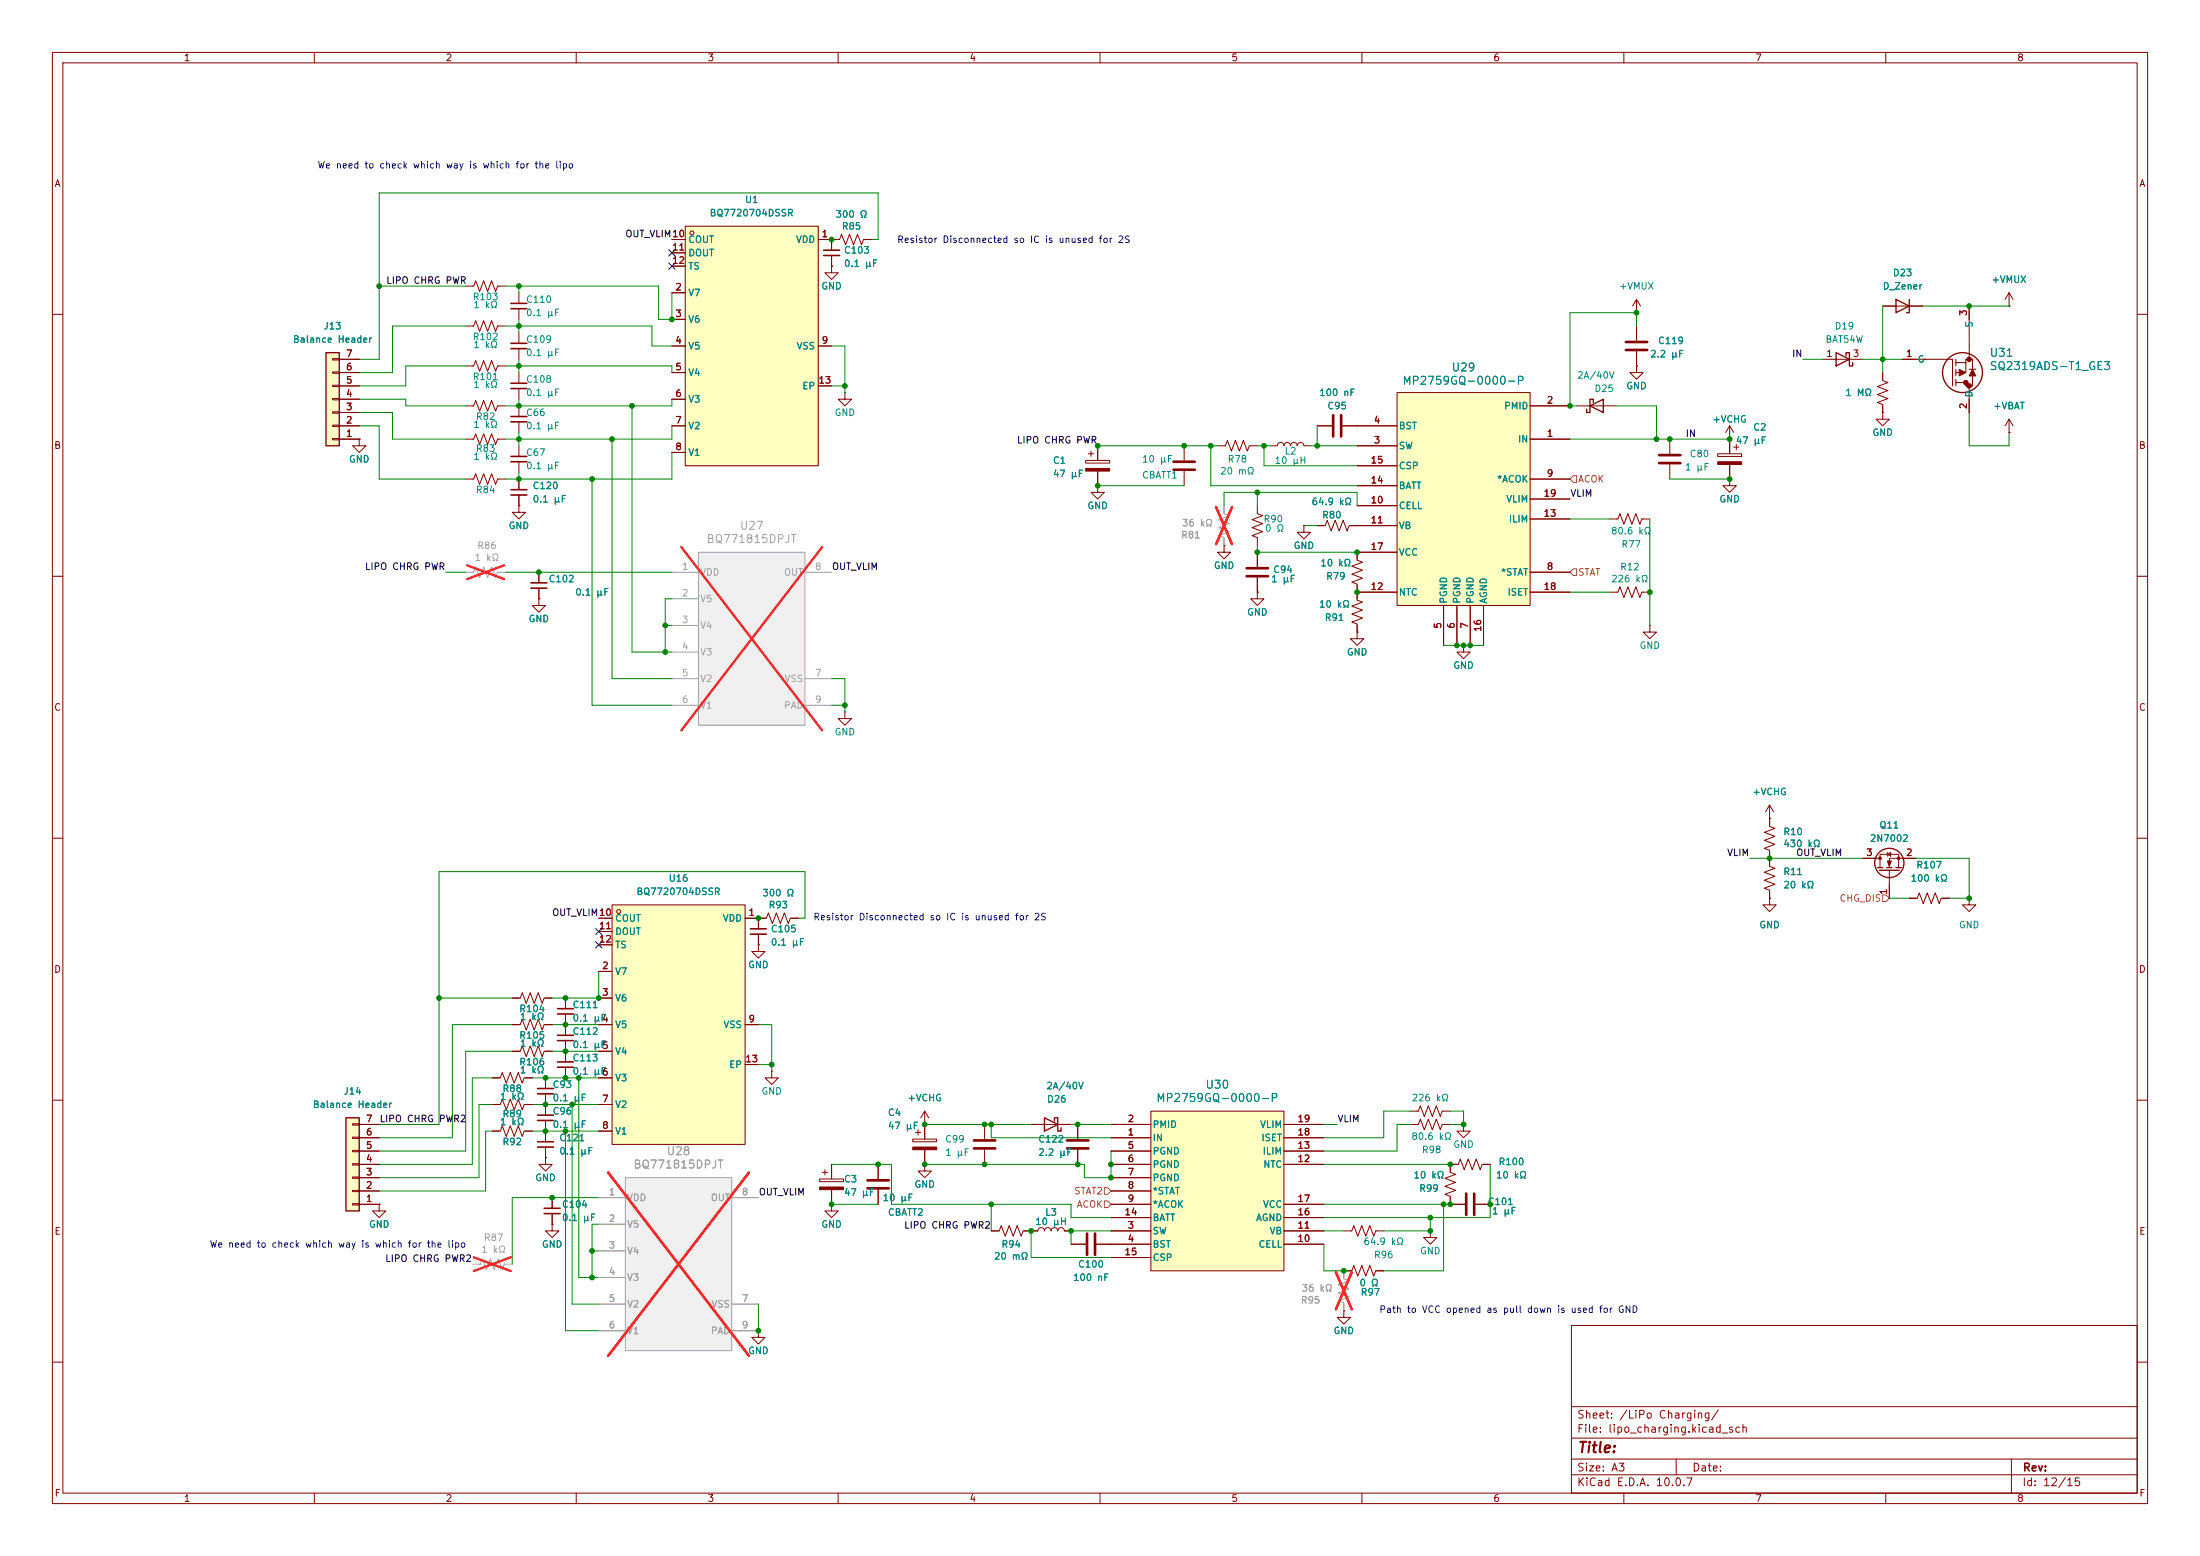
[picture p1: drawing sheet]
<svg xmlns="http://www.w3.org/2000/svg" width="420mm" height="297mm" viewBox="0 0 420 297" stroke-linecap="round" stroke-linejoin="round" font-family="sans-serif">
<g fill="none" stroke="#840000" stroke-width=".19">
<path d="M10 10h400v277h-400zM12 12h396v273h-396zM60 10v2M110 10v2M160 10v2M210 10v2M260 10v2M310 10v2M360 10v2M10 60h2M408 60h2M10 110h2"/>
<path d="M408 110h2M161.3 135.9v1.3h1.3l-1.3 1.2-1.3-1.2h1.3M161.3 135.9h.1M10 160h2M337.8 156.2h.1M337.8 153.7l-.7 1.2M337.8 153.7l.8 1.2M337.8 153.7v2.5M408 160h2M10 210h2M94 215.9h1.5l.4-1 .7 2 .8-2 .8 2 .7-2 .8 2 .4-1h1.5M94 210.8h1.5l.4-1 .7 2 .8-2 .8 2 .7-2 .8 2 .4-1h1.5"/>
<path d="M408 210h2M72.4 229.9v1.2h1.3l-1.3 1.3-1.3-1.3h1.3M72.4 229.9h.1M300 253h108v32h-108zM10 260h2M300 278.5h108M300 274.5h108M300 268.5h108M320 278.5v3M384 278.5v6.5M408 260h2M60 285v2"/>
<path d="M110 285v2M160 285v2M210 285v2M260 285v2M300 281.5h108M310 285v2M360 285v2"/>
</g>
<path d="M90.2 241.3h1.5l.4-1 .7 2 .8-2 .8 2 .7-2 .8 2 .4-1h1.5" fill="none" stroke="#a1a1a1" stroke-width=".19"/>
<path d="M90.4 240l7.1 2.6M97.5 240l-7.1 2.6" fill="none" stroke="#ff2626" stroke-width=".46"/>
<path d="M62.2 67.3h2.6v17.8h-2.6z" fill="#ffffc2"/>
<g fill="none" stroke="#840000" stroke-width=".25">
<path d="M62.2 67.3h2.6v17.8h-2.6zM303.5 77.5l2.6-1.3v2.5zM304.2 76.8v-.6h-.7v2.5h-.6v-.6M358.4 165.6h1M358.8 166.1h3.8M360.2 165.6h1M361.9 165.6h1.1M199.4 213.4l2.5 1.2-2.5 1.3zM201.3 214v-.6h.6v2.5h.7v-.6"/>
<circle cx="360.7" cy="164.7" r="2.79"/>
</g>
<g fill="none" stroke="#840000" stroke-width=".19">
<path d="M88.9 54.6h1.5l.4-1 .8 2 .7-2 .8 2 .8-2 .7 2 .4-1h1.5M158.7 45.7h1.6l.4-1 .7 2 .8-2 .7 2 .8-2 .8 2 .3-1h1.6M63.5 78.6h1.3v.3h-1.3zM63.5 76.1h1.3v.2h-1.3zM63.5 73.5h1.3v.3h-1.3zM63.5 71h1.3v.2h-1.3zM63.5 68.5h1.3v.2h-1.3zM64.8 78.7h3.8M64.8 76.2h3.8M64.8 73.7h3.8M64.8 71.1h3.8M64.8 68.6h3.8"/>
<path d="M301 77.5h7.6M359.4 71.1v1.5l1 .4-2 .8 2 .7-2 .8 2 .8-2 .7 1 .4v1.5M63.5 83.7h1.3v.2h-1.3zM63.5 81.2h1.3v.2h-1.3zM64.8 83.8h3.8M64.8 81.3h3.8M68.6 83.8v1.3h1.2l-1.2 1.3-1.3-1.3h1.3M68.6 83.8h.1M88.9 91.4h1.5l.4-1 .8 2.1 .7-2.1 .8 2.1 .8-2.1 .7 2.1 .4-1.1h1.5M99.1 85.1v2M99.1 88.1v2.1M209.5 92.7v1.3h1.3l-1.3 1.3-1.2-1.3h1.2"/>
<path d="M209.5 92.7h.1M226.1 85.1v2.8M226.1 89.9v2.8M307.3 99.1h1.6l.3-1.1 .8 2.1 .8-2.1 .7 2.1 .8-2.1 .8 2.1 .3-1h1.6M318.8 83.8v2.8M318.8 88.6v2.8M233.7 104.1v1.3h-1.3l1.3 1.3 1.2-1.3h-1.2M233.7 104.1h.1M259.1 105.4v1.5l1 .4-2 .8 2 .7-2 .8 2 .8-2 .7 1 .4v1.5M279.4 123.2v1.3h1.3l-1.3 1.2-1.3-1.2h1.3M279.4 123.2h.1M337.8 156.2v1.5l1 .4-2 .8 2 .7-2 .8 2 .8-2 .7 1 .4v3.1l1 .3-2 .8 2 .8-2 .7 2 .8-2 .7 1 .4v1.6"/>
<path d="M337.8 171.5v1.2h1.3l-1.3 1.3-1.3-1.3h1.3M337.8 171.5h.1M355.6 163.8h3.3M358.9 165.6v-2.5h3.6v2.5M360.3 163.1l.6-.4v.7zM360.3 162.7v.7M360.7 166.1v5.4M364.5 171.5h1.5l.4-1.1 .8 2.1 .7-2.1 .8 2.1 .7-2.1 .8 2.1 .4-1h1.5M365.8 163.8h-5.1v1.8M375.9 171.5v1.2h1.3l-1.3 1.3-1.3-1.3h1.3M375.9 171.5h.1M97.8 190.5h1.5l.4-1 .8 2 .7-2 .8 2 .7-2 .8 2 .4-1h1.5"/>
<path d="M144.8 180.3v1.3h1.2l-1.2 1.3-1.3-1.3h1.3M144.8 180.3h.1M104.1 210.8v2.1M104.1 213.9v2M107.9 200.7v2M107.9 203.7v2M176.5 214.6h.1M176.5 212.1l-.7 1.3M176.5 212.1l.8 1.3M176.5 212.1v2.5M188 214.6v2.8M188 219.5v2.7"/>
<path d="M196.8 214.6h7.7M269.2 212.1h1.6l.3-1 .8 2 .8-2 .7 2 .8-2 .8 2 .3-1h1.6M269.2 214.6h1.6l.3-1 .8 2 .8-2 .7 2 .8-2 .8 2 .3-1h1.6M279.4 214.6v1.3h1.3l-1.3 1.3-1.3-1.3h1.3M279.4 214.6h.1M158.7 229.9v1.2h1.3l-1.3 1.3-1.2-1.3h1.2M158.7 229.9h.1M189.2 234.9h1.6l.3-1 .8 2.1 .8-2.1 .7 2.1 .8-2.1 .7 2.1 .4-1.1h1.5M276.9 222.2h1.5l.4-1 .7 2.1 .8-2.1 .8 2.1 .7-2.1 .8 2.1 .4-1.1h1.5M276.9 229.9h2.8M281.7 229.9h2.8M144.8 254v1.3h1.2l-1.2 1.2-1.3-1.2h1.3"/>
<path d="M144.8 254h.1"/>
</g>
<g fill="#840000" stroke="#840000" stroke-width=".19">
<path d="M360.3 164.3h.8l-.4 1.1z"/>
<circle cx="358.9" cy="163.8" r=".25"/>
<circle cx="362.5" cy="163.8" r=".25"/>
</g>
<path d="M224 89.7h4.1M224 88.1h4.1M316.7 86.9h4.1M316.7 88.4h4.1M185.9 217.7h4.1M185.9 219.2h4.1M279.9 227.8v4.1M281.4 227.8v4.1" fill="none" stroke="#840000" stroke-width=".51"/>
<path d="M97.5 87.1h3.1M97.5 88.1h3.1M102.6 212.9h3.1M102.6 213.9h3.1M106.4 202.7h3.1M106.4 203.7h3.1" fill="none" stroke="#840000" stroke-width=".3"/>
<path d="M130.8 43.2h25.4v45.7h-25.4z" fill="#ffffc2"/>
<g fill="none" stroke="#840000" stroke-width=".19">
<path d="M128.3 45.7h2.5M128.3 55.9h2.5M128.3 48.3h2.5M128.3 50.8h2.5M130.8 43.2h25.4v45.7h-25.4zM156.2 45.7h2.5M158.7 50.8v1.3h1.3l-1.3 1.2-1.2-1.2h1.2M158.7 50.8h.1M312.4 59.7h.1M312.4 57.2v2.5M312.4 57.2l-.7 1.2M312.4 57.2l.8 1.2"/>
<path d="M375.9 58.4v10.2M383.5 58.4h.1M383.5 55.9l-.7 1.3M383.5 55.9l.8 1.3M383.5 55.9v2.5M88.9 69.9h1.5l.4-1.1 .8 2.1 .7-2.1 .8 2.1 .8-2.1 .7 2.1 .4-1h1.5M99.1 77.5v2M128.3 61h2.5M128.3 66h2.5M128.3 71.1h2.5M128.3 76.2h2.5M156.2 66h2.5"/>
<path d="M156.2 73.7h2.5M312.4 62.2v2.8M312.4 67.1v2.8M363.2 68.6h2.6M367 68.6h5.7M375.3 73v.7M375.9 73.7v5M88.9 83.8h1.5l.4-1 .8 2 .7-2 .8 2 .8-2 .7 2 .4-1h1.5M99.1 96.5v1.3h1.2l-1.2 1.3-1.3-1.3h1.3M99.1 96.5h.1M99.1 80.5v2.1M128.3 81.3h2.5"/>
<path d="M128.3 86.4h2.5M207.3 87.9h4.5v.5h-4.5zM207.8 86.6h1M208.3 86.1v1M209.5 85.1v2.8M209.5 89.9v2.8M251.5 81.3h2.8M256.3 81.3h2.8M327.9 86.6h4.6v.5h-4.6zM330.2 83.8v2.8M330.2 88.6v2.8M331 85.3h1"/>
<path d="M331.5 84.8v1.1M102.9 109.2v2.1M102.9 112.3v2M240 113v1.3h-1.2l1.2 1.3 1.3-1.3h-1.3M240 113h.1M248.9 100.3v1.3h-1.3l1.3 1.3 1.3-1.3h-1.3M248.9 100.3h.1M144.8 175.3v2M144.8 178.3v2M107.9 190.5v2M107.9 193.5v2.1M94 205.7h1.5l.4-1 .7 2.1 .8-2.1 .8 2.1 .7-2.1 .8 2.1 .4-1.1h1.5"/>
<path d="M147.3 204.5v1.2h1.3l-1.3 1.3-1.3-1.3h1.3M147.3 204.5h.1M104.1 221v1.2h1.3l-1.3 1.3-1.2-1.3h1.2M104.1 221h.1M105.4 233.7v1.2h1.3l-1.3 1.3-1.3-1.3h1.3M105.4 233.7h.1M204.5 237.5h2.8M209.3 237.5h2.8M256.5 234.9h1.6l.3-1 .8 2.1 .8-2.1 .7 2.1 .8-2.1 .8 2.1 .3-1.1h1.6M276.9 222.2v1.6l1 .4-2.1 .7 2.1 .8-2.1 .7 2.1 .8-2.1 .8 1.1 .3v1.6M256.5 242.6h1.6l.3-1 .8 2 .8-2 .7 2 .8-2 .8 2 .3-1h1.6"/>
<circle cx="132.1" cy="44.5" r=".38"/>
</g>
<path d="M97.5 79.5h3.1M97.5 80.5h3.1M101.3 111.3h3.1M101.3 112.3h3.1M143.3 177.3h3M143.3 178.3h3M106.4 192.5h3.1M106.4 193.5h3.1" fill="none" stroke="#840000" stroke-width=".3"/>
<g fill="#840000" stroke="#840000" stroke-width=".19">
<path d="M327.9 88.1h4.6v.5h-4.6z"/>
<path d="M207.3 89.4h4.5v.5h-4.5z"/>
<path d="M374 70.5l1.3 .6-1.3 .7z"/>
<path d="M376.6 70.5l.6 1.3h-1.3z"/>
</g>
<path d="M254.5 79.2v4.1M256 79.2v4.1M310.4 65.3h4.1M310.4 66.8h4.1M207.5 235.5v4M209 235.5v4" fill="none" stroke="#840000" stroke-width=".51"/>
<path d="M365.8 68.6h1.9M372.7 68.6v5.1M373.4 69.2h1.9M373.4 68.6v1.3M373.4 70.5v1.3M373.4 72.4v1.3M373.4 73h1.9M373.4 71.1h.6M375.9 70.5h1.3M376.6 70.5v-1.9h-1.3v2.5M376.6 71.8v1.9h-1.3" fill="none" stroke="#840000" stroke-width=".2"/>
<circle cx="374.7" cy="71.1" r="3.8" fill="none" stroke="#840000" stroke-width=".25"/>
<g fill="#840000" stroke="#840000" stroke-width=".51">
<circle cx="375.3" cy="73" r=".28"/>
<circle cx="375.9" cy="68.6" r=".28"/>
<circle cx="375.9" cy="73.7" r=".28"/>
</g>
<path d="M266.7 74.9h25.4v40.7h-25.4z" fill="#ffffc2"/>
<g fill="none" stroke="#840000" stroke-width=".19">
<path d="M266.7 74.9h25.4v40.7h-25.4zM292.1 77.5h7.6M232.4 85.1h1.5l.4-1 .8 2 .7-2 .8 2 .8-2 .7 2 .4-1h1.5M259.1 85.1h7.6M259.1 81.3h7.6M259.1 96.5h7.6M259.1 92.7h7.6M259.1 88.9h7.6M292.1 83.8h7.6M292.1 91.4h7.6M292.1 99.1h7.6M292.1 95.3h7.6"/>
<path d="M259.1 100.3h7.6M259.1 113h7.6M259.1 105.4h7.6M275.6 115.6v7.6M278.1 115.6v7.6M280.7 115.6v7.6M283.2 115.6v7.6M292.1 109.2h7.6M292.1 113h7.6M174.2 217.4h4.6v.5h-4.6zM174.8 216.2h1M175.3 215.6v1.1"/>
<path d="M176.5 214.6v2.8M176.5 219.5v2.7M167.6 222.2v2.8M167.6 227.1v2.8M273 234.9v1.3h1.3l-1.3 1.3-1.2-1.3h1.2M273 234.9h.1"/>
</g>
<path d="M174.2 218.9h4.6v.6h-4.6z" fill="#840000" stroke="#840000" stroke-width=".19"/>
<path d="M233.7 96.5v1.5l1 .4-2 .8 2 .7-2 .8 2 .8-2 .7 1 .4v1.5" fill="none" stroke="#a1a1a1" stroke-width=".19"/>
<path d="M232.2 96.8l3 7.1M235.2 96.8l-3 7.1" fill="none" stroke="#ff2626" stroke-width=".46"/>
<path d="M165.6 226.8h4.1M165.6 225.3h4.1" fill="none" stroke="#840000" stroke-width=".51"/>
<path d="M119.4 224.8h20.3v33h-20.3z" fill="#f0f0f0"/>
<path d="M114.3 228.6h5.1M114.3 233.7h5.1M114.3 238.8h5.1M119.4 224.8h20.3v33h-20.3zM139.7 228.6h5.1M114.3 243.8h5.1M114.3 248.9h5.1M114.3 254h5.1M139.7 248.9h5.1M139.7 254h5.1" fill="none" stroke="#a1a1a1" stroke-width=".19"/>
<path d="M116.1 223.8l26.9 35M143 223.8l-26.9 35" fill="none" stroke="#ff2626" stroke-width=".46"/>
<g fill="none" stroke="#840000" stroke-width=".19">
<path d="M158.7 45.7v2.1M158.7 48.8v2M161.3 74.9v1.3h1.3l-1.3 1.3-1.3-1.3h1.3M161.3 74.9h.1M330.2 83.8h.1M330.2 81.3l.8 1.3M330.2 81.3l-.8 1.3M330.2 81.3v2.5M259.1 113v1.6l1 .3-2 .8 2 .8-2 .7 2 .8-2 .7 1 .4v1.6M144.8 175.3h1.5l.4-1.1 .7 2.1 .8-2.1 .8 2.1 .7-2.1 .8 2.1 .4-1h1.5M107.9 195.6v2M107.9 198.6v2.1"/>
<path d="M156.5 225h4.5v.6h-4.5zM157 223.8h1M157.5 223.3v1M158.7 222.2v2.8M158.7 227.1v2.8"/>
</g>
<path d="M157.2 47.8h3.1M157.2 48.8h3.1M106.4 197.6h3.1M106.4 198.6h3.1" fill="none" stroke="#840000" stroke-width=".3"/>
<path d="M156.5 226.6h4.5v.5h-4.5z" fill="#840000" stroke="#840000" stroke-width=".19"/>
<path d="M116.8 172.7h25.4v45.7h-25.4z" fill="#ffffc2"/>
<g fill="none" stroke="#840000" stroke-width=".19">
<path d="M383.5 82.6h.1M383.5 80l-.7 1.3M383.5 80l.8 1.3M383.5 80v2.6M114.3 175.3h2.5M114.3 177.8h2.5M116.8 172.7h25.4v45.7h-25.4zM142.2 175.3h2.6M114.3 185.4h2.5M114.3 190.5h2.5M114.3 195.6h2.5M114.3 180.3h2.5"/>
<path d="M142.2 195.6h2.6M114.3 200.7h2.5M114.3 205.7h2.5M114.3 210.8h2.5M114.3 215.9h2.5M142.2 203.2h2.6"/>
<circle cx="118.1" cy="174" r=".38"/>
</g>
<path d="M66 213.4h2.6v17.7h-2.6z" fill="#ffffc2"/>
<path d="M66 213.4h2.6v17.7h-2.6z" fill="none" stroke="#840000" stroke-width=".25"/>
<g fill="none" stroke="#840000" stroke-width=".19">
<path d="M242.6 85.1h1.2a.64 .64 0 0 1 .7-.6 .64 .64 0 0 1 .6 .6 .64 .64 0 0 1 .6-.6 .64 .64 0 0 1 .7 .6 .64 .64 0 0 1 .6-.6 .64 .64 0 0 1 .6 .6 .64 .64 0 0 1 .7-.6 .64 .64 0 0 1 .6 .6h1.3M67.3 219.6h1.3v.2h-1.3zM67.3 217h1.3v.3h-1.3zM67.3 214.5h1.3v.3h-1.3zM68.6 219.7h3.8M68.6 217.2h3.8M68.6 214.6h3.8M97.8 200.7h1.5l.4-1.1 .8 2.1 .7-2.1 .8 2.1 .7-2.1 .8 2.1 .4-1h1.5M67.3 229.7h1.3v.3h-1.3zM67.3 227.2h1.3v.3h-1.3zM67.3 224.7h1.3v.2h-1.3zM67.3 222.1h1.3v.3h-1.3z"/>
<path d="M68.6 229.9h3.8M68.6 227.3h3.8M68.6 224.8h3.8M68.6 222.2h3.8"/>
</g>
<path d="M133.3 105.4h20.4v33h-20.4z" fill="#f0f0f0"/>
<path d="M88.9 109.2h1.5l.4-1 .8 2 .7-2 .8 2 .8-2 .7 2 .4-1h1.5M128.3 109.2h5M128.3 114.3h5M128.3 119.4h5M133.3 105.4h20.4v33h-20.4zM153.7 109.2h5M128.3 124.5h5M128.3 129.5h5M128.3 134.6h5M153.7 129.5h5M153.7 134.6h5M256.5 242.6v1.5l1.1 .4-2.1 .7 2.1 .8-2.1 .8 2.1 .7-2.1 .8 1 .4v1.5" fill="none" stroke="#a1a1a1" stroke-width=".19"/>
<path d="M89.2 107.9l7 2.6M96.2 107.9l-7 2.6M130.1 104.4l26.8 35M156.9 104.4l-26.8 35M255 242.8l3.1 7.1M258.1 242.8l-3.1 7.1" fill="none" stroke="#ff2626" stroke-width=".46"/>
<g fill="none" stroke="#840000" stroke-width=".3">
<path d="M97.5 57.9h3.1M97.5 58.9h3.1M97.5 65.5h3.1M97.5 66.5h3.1M97.5 73.2h3.1M97.5 74.2h3.1M97.5 93.5h3.1M97.5 94.5h3.1M102.6 217.9h3.1M102.6 218.9h3.1M102.6 207.8h3.1M102.6 208.8h3.1"/>
<path d="M103.9 230.6h3M103.9 231.6h3"/>
</g>
<g fill="none" stroke="#840000" stroke-width=".19">
<path d="M99.1 55.9v2M99.1 58.9v2.1M359.4 58.4h7.6M88.9 77.5h1.5l.4-1 .8 2 .7-2 .8 2 .8-2 .7 2 .4-1h1.5M88.9 62.2h1.5l.4-1 .8 2 .7-2 .8 2 .8-2 .7 2 .4-1h1.5M99.1 63.5v2M99.1 66.5v2.1M99.1 71.1v2.1M99.1 74.2v2M312.4 69.9v1.2h-1.3l1.3 1.3 1.3-1.3h-1.3M312.4 69.9h.1M348 68.6h7.6"/>
<path d="M359.4 78.7v1.3h-1.3l1.3 1.3 1.3-1.3h-1.3M359.4 78.7h.1M99.1 91.4v2.1M99.1 94.5v2M330.2 91.4v1.3h-1.3l1.3 1.3 1.3-1.3h-1.3M330.2 91.4h.1M102.9 114.3v1.3h1.2l-1.2 1.2-1.3-1.2h1.3M102.9 114.3h.1M240 105.4v2.8M240 110.2v2.8M251.5 100.3h1.5l.4-1 .7 2 .8-2 .8 2 .7-2 .8 2 .4-1h1.5M307.3 113h1.6l.3-1 .8 2 .8-2 .7 2 .8-2 .8 2 .3-1h1.6"/>
<path d="M315 119.4v1.3h-1.3l1.3 1.2 1.2-1.2h-1.2M315 119.4h.1M259.1 120.7v1.2h1.2l-1.2 1.3-1.3-1.3h1.3M259.1 120.7h.1M97.8 195.6h1.5l.4-1 .8 2 .7-2 .8 2 .7-2 .8 2 .4-1h1.5M104.1 205.7v2.1M104.1 208.8v2M104.1 215.9v2M104.1 218.9v2.1M205.7 214.6v2.8M205.7 219.5v2.7M105.4 228.6v2"/>
<path d="M105.4 231.6v2.1M196.8 234.9h1.3a.64 .64 0 0 1 .7-.6 .64 .64 0 0 1 .6 .6 .64 .64 0 0 1 .6-.6 .64 .64 0 0 1 .7 .6 .64 .64 0 0 1 .6-.6 .64 .64 0 0 1 .6 .6 .64 .64 0 0 1 .7-.6 .64 .64 0 0 1 .6 .6h1.3M256.5 250.2v1.3h1.3l-1.3 1.2-1.2-1.2h1.2M256.5 250.2h.1"/>
</g>
<path d="M238 108.5h4.1M238 110h4.1M203.7 217.7h4.1M203.7 219.2h4.1" fill="none" stroke="#840000" stroke-width=".51"/>
<path d="M361.9 57.2l2.6 1.2-2.6 1.3zM364.5 57.2v2.5h-.5M350.5 67.3l2.6 1.3-2.6 1.3zM352.4 67.9v-.6h.7v2.6h.6v-.7" fill="none" stroke="#840000" stroke-width=".25"/>
<path d="M219.7 212.1h25.4v30.5h-25.4z" fill="#ffffc2"/>
<g fill="none" stroke="#840000" stroke-width=".19">
<path d="M128.3 45.7h2.5M128.3 55.9h2.5M128.3 48.3h2.5M128.3 50.8h2.5M156.2 45.7h3.8M158.7 50.8h.1M158.7 45.7v2.1M158.7 48.8v2M165.1 45.7h1.3M359.4 58.4h2.5M364.5 58.4h2.5M375.9 58.4v2.6"/>
<path d="M383.5 58.4h.1M64.8 78.7h3.8M64.8 76.2h3.8M64.8 73.7h3.8M64.8 71.1h3.8M64.8 68.6h3.8M128.3 76.2h2.5M128.3 71.1h2.5M128.3 61h2.5M128.3 66h2.5M156.2 73.7h2.5M156.2 66h2.5"/>
<path d="M292.1 77.5h7.6M312.4 69.9h.1M312.4 62.2v2.8M312.4 67.1v2.8M359.4 78.7h.1M359.4 71.1v1.3M359.4 77.5v1.2M363.2 68.6h2.6M375.9 76.2v2.5M64.8 83.8h3.8M64.8 81.3h3.8M68.6 83.8h.1"/>
<path d="M99.1 96.5h.1M99.1 91.4v2.1M99.1 94.5v2M128.3 81.3h2.5M128.3 86.4h2.5M209.5 92.7h.1M209.5 85.1v2.8M209.5 89.9v2.8M240 96.5v1.5l1 .4-2 .8 2 .7-2 .8 2 .8-2 .7 1 .4v1.5M251.5 81.3h2.8M256.3 81.3h10.4M259.1 85.1h7.6"/>
<path d="M259.1 96.5h7.6M259.1 92.7h7.6M259.1 88.9h7.6M292.1 83.8h7.6M292.1 91.4h7.6M292.1 99.1h7.6M292.1 95.3h7.6M330.2 83.8h.1M330.2 91.4h.1M330.2 83.8v2.8M330.2 88.6v2.8M383.5 82.6h.1"/>
<path d="M102.9 114.3h.1M102.9 109.2v2.1M102.9 112.3v2M233.7 104.1h.1M240 113h.1M240 105.4v2.8M240 110.2v2.8M248.9 100.3h.1M251.5 100.3h1.2M257.8 100.3h8.9M259.1 113h7.6M259.1 111.8v2.5"/>
<path d="M259.1 119.4v1.3M266.7 105.4h-7.6v1.3M275.6 115.6v7.6M278.1 115.6v7.6M280.7 115.6v7.6M283.2 115.6v7.6M292.1 109.2h7.6M292.1 113h7.6M259.1 120.7h.1M279.4 123.2h.1M337.8 156.2h.1M337.8 156.2v1.3"/>
<path d="M114.3 175.3h2.5M114.3 177.8h2.5M142.2 175.3h3.8M144.8 175.3v2M144.8 178.3v2M151.1 175.3h1.3M337.8 171.5h.1M337.8 162.6v2.5M337.8 170.2v1.3M355.6 163.8h2.5M360.7 168.9v2.6M363.2 163.8h2.6"/>
<path d="M364.5 171.5h1.3M370.8 171.5h1.3M97.8 190.5h1.3M97.8 195.6h1.3M104.1 190.5h1.3M104.1 195.6h1.3M107.9 190.5v2M107.9 193.5v4.1M107.9 198.6v4.1M114.3 190.5h2.5M114.3 195.6h2.5M114.3 185.4h2.5"/>
<path d="M114.3 180.3h2.5M142.2 195.6h2.6M144.8 180.3h.1M68.6 217.2h3.8M68.6 214.6h3.8M68.6 219.7h3.8M94 210.8h1.2M94 205.7h1.2M94 215.9h1.2M97.8 200.7h1.3M100.3 210.8h1.3M100.3 205.7h1.3"/>
<path d="M100.3 215.9h1.3M104.1 205.7v2.1M104.1 208.8v4.1M104.1 213.9v4M104.1 218.9v2.1M104.1 200.7h1.3M107.9 203.7v2M114.3 210.8h2.5M114.3 200.7h2.5M114.3 205.7h2.5M114.3 215.9h2.5M142.2 203.2h2.6"/>
<path d="M176.5 214.6h.1M176.5 214.6v2.8M176.5 219.5v2.7M196.8 214.6h2.6M201.9 214.6h2.6M205.7 214.6v2.8M205.7 219.5v2.7M212.1 217.2h7.6M212.1 214.6h7.6M212.1 219.7h7.6M219.7 212.1h25.4v30.5h-25.4zM245.1 217.2h7.6"/>
<path d="M245.1 214.6h7.6M245.1 219.7h7.6M68.6 222.2h3.8M68.6 224.8h3.8M68.6 227.3h3.8M68.6 229.9h3.8M72.4 229.9h.1M104.1 221h.1M105.4 233.7h.1M105.4 228.6v2M105.4 231.6v2.1M158.7 229.9h.1"/>
<path d="M158.7 222.2v2.8M158.7 227.1v2.8M167.6 222.2v2.8M167.6 227.1v2.8M176.5 222.2v1.3h1.3l-1.3 1.3-1.2-1.3h1.2M176.5 222.2h.1M189.2 234.9h1.3M195.6 234.9h2.5M203.2 234.9h1.3M204.5 237.5h2.8M209.3 237.5h10.4M212.1 234.9h7.6"/>
<path d="M212.1 222.2h7.6M212.1 224.8h7.6M212.1 227.3h7.6M212.1 229.9h7.6M212.1 232.4h7.6M245.1 234.9h7.6M245.1 237.5h7.6M245.1 222.2h7.6M245.1 229.9h7.6M245.1 232.4h7.6M276.9 228.6v1.3h2.8M278.1 222.2h-1.2v1.3"/>
<path d="M281.7 229.9h2.8M283.2 222.2h1.3M144.8 254h.1M212.1 240h7.6M256.5 250.2h.1M256.5 242.6h1.3M262.9 242.6h1.3"/>
</g>
<path d="M300.4 90.8h.6v1.3h-.6l-.7-.7zM300.4 108.6h.6v1.3h-.6l-.7-.7zM359.4 170.8h.6l.7 .7-.7 .6h-.6zM210.8 226.7h.7l.6 .6-.6 .7h-.7zM210.8 229.2h.7l.6 .7-.6 .6h-.7z" fill="none" stroke="#848400" stroke-width=".19"/>
<g fill="none" stroke="#008400" stroke-width=".19">
<path d="M72.4 54.6h16.5M96.5 54.6h29.2v6.4h2.6v-5.1M99.1 54.6v1.3M166.4 45.7h1.2v-8.9h-95.2v31.8h-3.8M359.4 58.4v12.7M367 58.4h16.5M68.6 78.7h6.3v5.1h14M68.6 76.2h8.9v1.3h11.4M88.9 62.2h-14v8.9h-6.3M88.9 69.9h-11.4v3.8h-8.9M96.5 69.9h31.8v1.2M96.5 62.2h28v3.8h3.8"/>
<path d="M99.1 61v2.5M99.1 68.6v2.5M99.1 76.2v1.3M120.6 77.5v47h7.7M128.3 76.2v1.3h-31.8M158.7 66h2.6v8.9M158.7 73.7h2.6M308.6 77.5h7.6v6.3M312.4 62.2v-2.5h-12.7v17.8h1.3M344.2 68.6h3.8M355.6 68.6h7.6M375.9 78.7v6.4h7.6v-2.5"/>
<path d="M68.6 81.3h3.8v10.1h16.5M99.1 82.6v2.5M99.1 90.2v1.2M113 91.4v43.2h15.3M116.8 83.8v45.7h11.5M128.3 81.3v2.5h-31.8M128.3 86.4v5h-31.8M209.5 92.7h16.6M231.1 85.1v7.6h28M232.4 85.1h-22.9v1.3M233.7 96.5v-2.5h25.4v2.5M240 85.1h2.6"/>
<path d="M240 94v2.5M241.3 85.1v3.8h17.8M250.2 85.1h8.9M251.5 81.3v3.8M299.7 83.8h30.5M299.7 99.1h7.6M315 99.1v20.3M318.8 91.4h11.4M85.1 109.2h3.8M96.5 109.2h31.8M127 119.4h1.3M128.3 114.3h-1.3v10.2"/>
<path d="M240 104.1v1.3h19.1M248.9 100.3h2.6M299.7 113h7.6M158.7 129.5h2.6v6.4M158.7 134.6h2.6M275.6 123.2h7.6M152.4 175.3h1.3v-8.9h-69.9v48.2h-11.4M334 163.8h21.6M360.7 171.5h3.8M365.8 163.8h10.1v7.7h-3.8M83.8 190.5h14M97.8 195.6h-11.4v21.6h-14"/>
<path d="M105.4 195.6h8.9M114.3 185.4v5.1h-8.9M144.8 195.6h2.5v8.9M94 205.7h-3.8v16.5h-17.8M94 210.8h-2.6v14h-19M94 215.9h-1.3v11.4h-20.3M97.8 200.7h-8.9v19h-16.5M101.6 205.7h12.7M101.6 210.8h12.7M101.6 215.9h12.7M105.4 200.7h8.9M107.9 215.9v38.1h6.4"/>
<path d="M109.2 210.8v38.1h5.1M110.5 205.7v38.1h3.8M144.8 203.2h2.5M176.5 214.6h20.3M189.2 214.6v2.6h22.9M204.5 214.6h7.6M212.1 219.7v5.1h-5.1v-2.6h-30.5M252.7 214.6h2.6M269.2 212.1h-5v5.1h-11.5M269.2 214.6h-2.5v5.1h-14M276.9 212.1h2.5v2.5h-2.5M113 238.8h1.3"/>
<path d="M114.3 228.6h-16.5v12.7M114.3 233.7h-1.3v10.1M158.7 229.9h8.9M158.7 222.2h11.5v7.7h34.3v2.5h7.6M189.2 229.9v5M196.8 234.9v5.1h15.3M212.1 234.9h-7.6v2.6M252.7 229.9h24.2M252.7 222.2h24.2M252.7 234.9h3.8M252.7 237.5v5.1h3.8M273 232.4v2.5h-8.8"/>
<path d="M275.6 229.9v12.7h-11.4M284.5 222.2v10.2h-31.8M144.8 248.9v5.1"/>
</g>
<path d="M127.7 47.7l1.2 1.2M127.7 50.2l1.2 1.2M128.9 47.7l-1.2 1.2M128.9 50.2l-1.2 1.2M113.7 179.7l1.2 1.2M113.7 177.2l1.2 1.2M114.9 179.7l-1.2 1.2M114.9 177.2l-1.2 1.2" fill="none" stroke="#000084" stroke-width=".19"/>
<g fill="none" stroke="#a1a1a1" stroke-width=".19">
<path d="M233.7 96.5v1.3M233.7 102.9v1.2M114.3 228.6h5.1M114.3 233.7h5.1M114.3 238.8h5.1M139.7 228.6h5.1M114.3 243.8h5.1M114.3 248.9h5.1M114.3 254h5.1M139.7 248.9h5.1M139.7 254h5.1M256.5 242.6v1.2"/>
<path d="M256.5 248.9v1.3"/>
</g>
<path d="M232.2 96.8l3 7.1M235.2 96.8l-3 7.1M116.1 223.8l26.9 35M143 223.8l-26.9 35M255 242.8l3.1 7.1M258.1 242.8l-3.1 7.1" fill="none" stroke="#ff2626" stroke-width=".46"/>
<g fill="#008400" stroke="#008400" stroke-width=".19">
<circle cx="113" cy="238.8" r=".46"/>
<circle cx="113" cy="243.8" r=".46"/>
<circle cx="104.1" cy="205.7" r=".46"/>
<circle cx="72.4" cy="54.6" r=".46"/>
<circle cx="99.1" cy="54.6" r=".46"/>
<circle cx="99.1" cy="62.2" r=".46"/>
<circle cx="189.2" cy="214.6" r=".46"/>
<circle cx="205.7" cy="222.2" r=".46"/>
<circle cx="188" cy="222.2" r=".46"/>
<circle cx="147.3" cy="203.2" r=".46"/>
<circle cx="188" cy="214.6" r=".46"/>
<circle cx="176.5" cy="214.6" r=".46"/>
<circle cx="189.2" cy="229.9" r=".46"/>
<circle cx="144.8" cy="175.3" r=".46"/>
<circle cx="158.7" cy="229.9" r=".46"/>
<circle cx="158.7" cy="45.7" r=".46"/>
<circle cx="161.3" cy="73.7" r=".46"/>
<circle cx="127" cy="124.5" r=".46"/>
<circle cx="128.3" cy="61" r=".46"/>
<circle cx="209.5" cy="92.7" r=".46"/>
<circle cx="209.5" cy="85.1" r=".46"/>
<circle cx="161.3" cy="134.6" r=".46"/>
<circle cx="127" cy="119.4" r=".46"/>
<circle cx="99.1" cy="91.4" r=".46"/>
<circle cx="113" cy="91.4" r=".46"/>
<circle cx="102.9" cy="109.2" r=".46"/>
<circle cx="99.1" cy="83.8" r=".46"/>
<circle cx="116.8" cy="83.8" r=".46"/>
<circle cx="120.6" cy="77.5" r=".46"/>
<circle cx="99.1" cy="69.9" r=".46"/>
<circle cx="99.1" cy="77.5" r=".46"/>
<circle cx="107.9" cy="200.7" r=".46"/>
<circle cx="107.9" cy="195.6" r=".46"/>
<circle cx="114.3" cy="190.5" r=".46"/>
<circle cx="107.9" cy="190.5" r=".46"/>
<circle cx="83.8" cy="190.5" r=".46"/>
<circle cx="107.9" cy="205.7" r=".46"/>
<circle cx="110.5" cy="205.7" r=".46"/>
<circle cx="105.4" cy="228.6" r=".46"/>
<circle cx="104.1" cy="210.8" r=".46"/>
<circle cx="104.1" cy="215.9" r=".46"/>
<circle cx="109.2" cy="210.8" r=".46"/>
<circle cx="107.9" cy="215.9" r=".46"/>
<circle cx="144.8" cy="254" r=".46"/>
<circle cx="284.5" cy="229.9" r=".46"/>
<circle cx="276.9" cy="222.2" r=".46"/>
<circle cx="231.1" cy="85.1" r=".46"/>
<circle cx="226.1" cy="85.1" r=".46"/>
<circle cx="241.3" cy="85.1" r=".46"/>
<circle cx="240" cy="105.4" r=".46"/>
<circle cx="240" cy="94" r=".46"/>
<circle cx="318.8" cy="83.8" r=".46"/>
<circle cx="375.9" cy="58.4" r=".46"/>
<circle cx="299.7" cy="77.5" r=".46"/>
<circle cx="312.4" cy="59.7" r=".46"/>
<circle cx="359.4" cy="68.6" r=".46"/>
<circle cx="330.2" cy="83.8" r=".46"/>
<circle cx="167.6" cy="222.2" r=".46"/>
<circle cx="176.5" cy="222.2" r=".46"/>
<circle cx="212.1" cy="224.8" r=".46"/>
<circle cx="256.5" cy="242.6" r=".46"/>
<circle cx="212.1" cy="222.2" r=".46"/>
<circle cx="204.5" cy="234.9" r=".46"/>
<circle cx="196.8" cy="234.9" r=".46"/>
<circle cx="205.7" cy="214.6" r=".46"/>
<circle cx="259.1" cy="113" r=".46"/>
<circle cx="259.1" cy="105.4" r=".46"/>
<circle cx="280.7" cy="123.2" r=".46"/>
<circle cx="279.4" cy="123.2" r=".46"/>
<circle cx="278.1" cy="123.2" r=".46"/>
<circle cx="251.5" cy="85.1" r=".46"/>
<circle cx="315" cy="113" r=".46"/>
<circle cx="316.2" cy="83.8" r=".46"/>
<circle cx="330.2" cy="91.4" r=".46"/>
<circle cx="276.9" cy="229.9" r=".46"/>
<circle cx="273" cy="232.4" r=".46"/>
<circle cx="275.6" cy="229.9" r=".46"/>
<circle cx="273" cy="234.9" r=".46"/>
<circle cx="279.4" cy="214.6" r=".46"/>
<circle cx="375.9" cy="171.5" r=".46"/>
<circle cx="337.8" cy="163.8" r=".46"/>
</g>
<text font-size="2" fill="#840000" x="301" y="277.8">Title:</text>
<g font-size="1.5" fill="#008484">
<text x="277" y="71.3">U29</text>
<text x="379.7" y="68.5">U31</text>
<text x="379.7" y="71">SQ2319ADS-T1_GE3</text>
<text x="267.6" y="73.8">MP2759GQ-0000-P</text>
<text x="230" y="208.2">U30</text>
<text x="220.6" y="210.7">MP2759GQ-0000-P</text>
</g>
<g font-size="1.5" fill="#a1a1a1">
<text x="141.1" y="101.5">U27</text>
<text x="134.8" y="104">BQ771815DPJT</text>
<text x="127.1" y="220.9">U28</text>
<text x="120.8" y="223.4">BQ771815DPJT</text>
</g>
<g font-size="1.5" fill="#840000">
<text x="300.9" y="273.8">File: lipo_charging.kicad_sch</text>
<text x="300.9" y="271.1">Sheet: /LiPo Charging/</text>
<text x="300.9" y="281.2">Size: A3</text>
<text x="322.9" y="281.2">Date:</text>
<text x="386" y="281.2">Rev:</text>
<text x="300.9" y="284">KiCad E.D.A. 10.0.7</text>
<text x="385.9" y="284">Id: 12/15</text>
</g>
<g font-size="1.3" fill="#840000">
<text x="35" y="12">1</text>
<text x="85" y="12">2</text>
<text x="135" y="12">3</text>
<text x="185" y="12">4</text>
<text x="235" y="12">5</text>
<text x="285" y="12">6</text>
<text x="335" y="12">7</text>
<text x="385" y="12">8</text>
<text x="10.3" y="36">A</text>
<text x="408.3" y="36">A</text>
<text x="128.2" y="45.6">10</text>
<text x="156.7" y="45.6">1</text>
<text x="128.2" y="48.1">11</text>
<text x="128.2" y="50.7">12</text>
<text x="128.8" y="55.7">2</text>
<text x="128.8" y="60.8">3</text>
<text x="128.8" y="65.9">4</text>
<text x="156.7" y="65.9">9</text>
<text x="375.8" y="60.4" transform="rotate(-90 375.8 60.4)">3</text>
<text x="65.9" y="71">6</text>
<text x="65.9" y="68.4">7</text>
<text x="128.8" y="71">5</text>
<text x="348.5" y="68.4">1</text>
<text x="353.6" y="68.4">3</text>
<text x="363.8" y="68.4">1</text>
<text x="65.9" y="76.1">4</text>
<text x="65.9" y="73.5">5</text>
<text x="128.8" y="76.1">6</text>
<text x="156.1" y="73.5">13</text>
<text x="295.2" y="77.3">2</text>
<text x="65.9" y="83.7">1</text>
<text x="65.9" y="81.1">2</text>
<text x="65.9" y="78.6">3</text>
<text x="128.8" y="81.1">7</text>
<text x="262.2" y="81.1">4</text>
<text x="295.2" y="83.7">1</text>
<text x="375.8" y="78.2" transform="rotate(-90 375.8 78.2)">2</text>
<text x="10.2" y="86">B</text>
<text x="128.8" y="86.2">8</text>
<text x="261.6" y="88.8">15</text>
<text x="262.2" y="85">3</text>
<text x="408.2" y="86">B</text>
<text x="261.6" y="92.6">14</text>
<text x="294.6" y="95.1">19</text>
<text x="295.2" y="91.3">9</text>
<text x="261.6" y="96.4">10</text>
<text x="261.6" y="100.2">11</text>
<text x="294.6" y="98.9">13</text>
<text x="261.6" y="105.3">17</text>
<text x="261.6" y="112.9">12</text>
<text x="294.6" y="112.9">18</text>
<text x="295.2" y="109.1">8</text>
<text x="275.5" y="120.1" transform="rotate(-90 275.5 120.1)">5</text>
<text x="278" y="120.1" transform="rotate(-90 278 120.1)">6</text>
<text x="280.5" y="120.1" transform="rotate(-90 280.5 120.1)">7</text>
<text x="283.1" y="120.7" transform="rotate(-90 283.1 120.7)">16</text>
<text x="10.2" y="136">C</text>
<text x="408.2" y="136">C</text>
<text x="356.1" y="163.7">3</text>
<text x="363.8" y="163.7">2</text>
<text x="360.5" y="170.9" transform="rotate(-90 360.5 170.9)">1</text>
<text x="114.2" y="177.7">11</text>
<text x="114.2" y="175.1">10</text>
<text x="142.8" y="175.1">1</text>
<text x="10.2" y="186">D</text>
<text x="114.2" y="180.2">12</text>
<text x="114.8" y="185.3">2</text>
<text x="408.2" y="186">D</text>
<text x="114.8" y="190.4">3</text>
<text x="114.8" y="195.4">4</text>
<text x="142.8" y="195.4">9</text>
<text x="114.8" y="200.5">5</text>
<text x="142.2" y="203.1">13</text>
<text x="114.8" y="205.6">6</text>
<text x="69.8" y="214.5">7</text>
<text x="114.8" y="210.7">7</text>
<text x="114.8" y="215.8">8</text>
<text x="215.2" y="214.5">2</text>
<text x="247.6" y="214.5">19</text>
<text x="69.8" y="219.6">5</text>
<text x="69.8" y="217">6</text>
<text x="215.2" y="217">1</text>
<text x="215.2" y="219.6">5</text>
<text x="247.6" y="219.6">13</text>
<text x="247.6" y="217">18</text>
<text x="69.8" y="227.2">2</text>
<text x="69.8" y="224.7">3</text>
<text x="69.8" y="222.1">4</text>
<text x="215.2" y="222.1">6</text>
<text x="215.2" y="224.7">7</text>
<text x="215.2" y="227.2">8</text>
<text x="247.6" y="222.1">12</text>
<text x="69.8" y="229.7">1</text>
<text x="214.6" y="232.3">14</text>
<text x="215.2" y="229.7">9</text>
<text x="247.6" y="232.3">16</text>
<text x="247.6" y="229.7">17</text>
<text x="10.3" y="236">E</text>
<text x="214.6" y="239.9">15</text>
<text x="215.2" y="234.8">3</text>
<text x="215.2" y="237.4">4</text>
<text x="247.6" y="237.4">10</text>
<text x="247.6" y="234.8">11</text>
<text x="408.3" y="236">E</text>
<text x="10.3" y="286">F</text>
<text x="35" y="287">1</text>
<text x="85" y="287">2</text>
<text x="135" y="287">3</text>
<text x="185" y="287">4</text>
<text x="235" y="287">5</text>
<text x="285" y="287">6</text>
<text x="335" y="287">7</text>
<text x="385" y="287">8</text>
<text x="408.3" y="286">F</text>
</g>
<g font-size="1.3" fill="#0000c2">
<text x="60.5" y="32.5">We need to check which way is which for the lipo</text>
<text x="171.2" y="46.7">Resistor Disconnected so IC is unused for 2S</text>
<text x="155.2" y="176">Resistor Disconnected so IC is unused for 2S</text>
<text x="39.9" y="238.5">We need to check which way is which for the lipo</text>
<text x="263.2" y="250.9">Path to VCC opened as pull down is used for GND</text>
</g>
<g font-size="1.3" fill="#008484">
<text x="135.4" y="41.6">BQ7720704DSSR</text>
<text x="142.1" y="39.1">U1</text>
<text x="159.4" y="41.9">300 Ω</text>
<text x="131.3" y="46.7">COUT</text>
<text x="151.8" y="46.7">VDD</text>
<text x="160.6" y="44.1">R85</text>
<text x="131.3" y="49.2">DOUT</text>
<text x="131.3" y="51.8">TS</text>
<text x="161" y="48.7">C103</text>
<text x="161" y="51.3">0.1 µF</text>
<text x="361.2" y="53">D23</text>
<text x="90.1" y="57.6">R103</text>
<text x="90.3" y="59.1">1 kΩ</text>
<text x="100.3" y="58.1">C110</text>
<text x="131.3" y="56.8">V7</text>
<text x="156.7" y="55.6">GND</text>
<text x="309" y="55.6">+VMUX</text>
<text x="359.3" y="55.6">D_Zener</text>
<text x="380.1" y="54.3">+VMUX</text>
<text x="55.8" y="65.7">Balance Header</text>
<text x="61.7" y="63.2">J13</text>
<text x="90.1" y="65.2">R102</text>
<text x="100.3" y="60.7">0.1 µF</text>
<text x="100.3" y="65.7">C109</text>
<text x="131.3" y="61.9">V6</text>
<text x="316.4" y="66">C119</text>
<text x="348.4" y="65.7">BAT54W</text>
<text x="350.1" y="63.2">D19</text>
<text x="376.9" y="62.7" transform="rotate(-90 376.9 62.7)">S</text>
<text x="90.3" y="66.7">1 kΩ</text>
<text x="100.3" y="68.3">0.1 µF</text>
<text x="131.3" y="67">V5</text>
<text x="152" y="67">VSS</text>
<text x="314.9" y="68.5">2.2 µF</text>
<text x="366" y="69.5">G</text>
<text x="90.1" y="72.8">R101</text>
<text x="90.3" y="74.4">1 kΩ</text>
<text x="100.3" y="73.4">C108</text>
<text x="100.3" y="75.9">0.1 µF</text>
<text x="131.3" y="72.1">V4</text>
<text x="131.3" y="77.2">V3</text>
<text x="153.1" y="74.6">EP</text>
<text x="251.7" y="75.9">100 nF</text>
<text x="301" y="72.6">2A/40V</text>
<text x="304.3" y="75.1">D25</text>
<text x="310.4" y="74.6">GND</text>
<text x="352.2" y="75.9">1 MΩ</text>
<text x="376.9" y="76" transform="rotate(-90 376.9 76)">D</text>
<text x="90.3" y="82">1 kΩ</text>
<text x="90.7" y="80.5">R82</text>
<text x="100.3" y="79.7">C66</text>
<text x="100.3" y="82.2">0.1 µF</text>
<text x="131.3" y="82.2">V2</text>
<text x="159.2" y="79.7">GND</text>
<text x="253.3" y="78.4">C95</text>
<text x="266.9" y="82.2">BST</text>
<text x="287" y="78.4">PMID</text>
<text x="326.8" y="81">+VCHG</text>
<text x="334.6" y="82.5">C2</text>
<text x="357.3" y="83.5">GND</text>
<text x="380.4" y="78.4">+VBAT</text>
<text x="66.5" y="88.6">GND</text>
<text x="90.3" y="88.1">1 kΩ</text>
<text x="90.7" y="86.6">R83</text>
<text x="100.3" y="87.3">C67</text>
<text x="100.3" y="89.9">0.1 µF</text>
<text x="131.3" y="87.3">V1</text>
<text x="200.9" y="88.8">C1</text>
<text x="217.9" y="88.6">10 µF</text>
<text x="234.2" y="88.6">R78</text>
<text x="243.2" y="88.8">10 µH</text>
<text x="245.1" y="87.1">L2</text>
<text x="266.9" y="86.1">SW</text>
<text x="266.9" y="89.9">CSP</text>
<text x="289.7" y="84.8">IN</text>
<text x="322.5" y="87.6">C80</text>
<text x="331.3" y="85">47 µF</text>
<text x="90.7" y="94.4">R84</text>
<text x="101.6" y="93.7">C120</text>
<text x="200.9" y="91.4">47 µF</text>
<text x="217.9" y="91.6">CBATT1</text>
<text x="232.8" y="90.9">20 mΩ</text>
<text x="266.9" y="93.7">BATT</text>
<text x="285.7" y="92.4">*ACOK</text>
<text x="321.6" y="90.1">1 µF</text>
<text x="97" y="101.3">GND</text>
<text x="101.6" y="96.2">0.1 µF</text>
<text x="207.5" y="97.5">GND</text>
<text x="241.1" y="100">R90</text>
<text x="241.4" y="101.8">0 Ω</text>
<text x="250.3" y="96.7">64.9 kΩ</text>
<text x="252.3" y="99.3">R80</text>
<text x="266.9" y="97.5">CELL</text>
<text x="266.9" y="101.3">VB</text>
<text x="287.4" y="96.2">VLIM</text>
<text x="287.9" y="100">ILIM</text>
<text x="328.1" y="96.2">GND</text>
<text x="246.9" y="105.1">GND</text>
<text x="266.9" y="106.4">VCC</text>
<text x="307.4" y="102.3">80.6 kΩ</text>
<text x="309.4" y="104.8">R77</text>
<text x="104.6" y="111.5">C102</text>
<text x="109.7" y="114">0.1</text>
<text x="113.7" y="114">µF</text>
<text x="231.6" y="108.9">GND</text>
<text x="242.6" y="111.5">1 µF</text>
<text x="243" y="109.7">C94</text>
<text x="252" y="108.4">10 kΩ</text>
<text x="253" y="110.9">R79</text>
<text x="266.9" y="114">NTC</text>
<text x="286.4" y="110.2">*STAT</text>
<text x="287.7" y="114">ISET</text>
<text x="307.5" y="111.5">226 kΩ</text>
<text x="309.2" y="109.2">R12</text>
<text x="100.8" y="119.1">GND</text>
<text x="238" y="117.8">GND</text>
<text x="251.7" y="116.3">10 kΩ</text>
<text x="252.8" y="118.8">R91</text>
<text x="276.6" y="115.3" transform="rotate(-90 276.6 115.3)">PGND</text>
<text x="279.1" y="115.3" transform="rotate(-90 279.1 115.3)">PGND</text>
<text x="281.6" y="115.3" transform="rotate(-90 281.6 115.3)">PGND</text>
<text x="284.2" y="115.3" transform="rotate(-90 284.2 115.3)">AGND</text>
<text x="257" y="125.4">GND</text>
<text x="312.9" y="124.2">GND</text>
<text x="277.3" y="128">GND</text>
<text x="159.2" y="140.7">GND</text>
<text x="334.4" y="152.1">+VCHG</text>
<text x="340.3" y="159.7">R10</text>
<text x="340.3" y="162">430 kΩ</text>
<text x="356.9" y="161">2N7002</text>
<text x="358.7" y="158.4">Q11</text>
<text x="340.3" y="167.3">R11</text>
<text x="365.7" y="166.1">R107</text>
<text x="121.4" y="171.1">BQ7720704DSSR</text>
<text x="127.5" y="168.6">U16</text>
<text x="145.4" y="171.4">300 Ω</text>
<text x="146.6" y="173.7">R93</text>
<text x="340.3" y="169.9">20 kΩ</text>
<text x="364.6" y="168.6">100 kΩ</text>
<text x="117.3" y="176.2">COUT</text>
<text x="117.3" y="178.8">DOUT</text>
<text x="137.9" y="176.2">VDD</text>
<text x="147.1" y="178.3">C105</text>
<text x="335.8" y="177.5">GND</text>
<text x="373.9" y="177.5">GND</text>
<text x="117.3" y="181.3">TS</text>
<text x="142.7" y="185.1">GND</text>
<text x="147.1" y="180.8">0.1 µF</text>
<text x="117.3" y="186.4">V7</text>
<text x="117.3" y="191.5">V6</text>
<text x="99" y="193.5">R104</text>
<text x="99.1" y="195">1 kΩ</text>
<text x="109.2" y="192.7">C111</text>
<text x="109.2" y="195.3">0.1 µF</text>
<text x="109.2" y="197.8">C112</text>
<text x="117.3" y="196.5">V5</text>
<text x="138" y="196.5">VSS</text>
<text x="99" y="203.7">R106</text>
<text x="99" y="198.6">R105</text>
<text x="99.1" y="200.1">1 kΩ</text>
<text x="109.2" y="202.9">C113</text>
<text x="109.2" y="200.4">0.1 µF</text>
<text x="117.3" y="201.6">V4</text>
<text x="65.5" y="209.2">J14</text>
<text x="95.8" y="208.7">R88</text>
<text x="99.1" y="205.2">1 kΩ</text>
<text x="105.4" y="208">C93</text>
<text x="109.2" y="205.4">0.1 µF</text>
<text x="117.3" y="206.7">V3</text>
<text x="139.1" y="204.2">EP</text>
<text x="145.3" y="209.2">GND</text>
<text x="199.6" y="208.2">2A/40V</text>
<text x="59.6" y="211.8">Balance Header</text>
<text x="95.3" y="215.1">1 kΩ</text>
<text x="95.3" y="210.3">1 kΩ</text>
<text x="95.8" y="213.6">R89</text>
<text x="105.4" y="213.1">C96</text>
<text x="105.4" y="215.6">0.1</text>
<text x="105.4" y="210.5">0.1 µF</text>
<text x="109.4" y="215.6">µF</text>
<text x="117.3" y="211.8">V2</text>
<text x="169.4" y="213.3">C4</text>
<text x="169.4" y="215.8">47 µF</text>
<text x="173.1" y="210.5">+VCHG</text>
<text x="199.8" y="210.8">D26</text>
<text x="219.9" y="215.6">PMID</text>
<text x="240.5" y="215.6">VLIM</text>
<text x="269.4" y="210.5">226 kΩ</text>
<text x="95.8" y="218.9">R92</text>
<text x="106.7" y="218.1">C121</text>
<text x="106.7" y="220.7">0.1</text>
<text x="110.7" y="220.7">µF</text>
<text x="117.3" y="216.9">V1</text>
<text x="180.3" y="218.4">C99</text>
<text x="180.3" y="220.9">1 µF</text>
<text x="198.1" y="218.4">C122</text>
<text x="198.1" y="220.9">2.2 µF</text>
<text x="219.9" y="218.1">IN</text>
<text x="219.9" y="220.7">PGND</text>
<text x="240.7" y="218.1">ISET</text>
<text x="240.9" y="220.7">ILIM</text>
<text x="269.3" y="217.9">80.6 kΩ</text>
<text x="271.3" y="220.4">R98</text>
<text x="277.3" y="219.4">GND</text>
<text x="102.1" y="225.8">GND</text>
<text x="161" y="226">C3</text>
<text x="174.5" y="227">GND</text>
<text x="219.9" y="223.2">PGND</text>
<text x="219.9" y="225.8">PGND</text>
<text x="241.1" y="223.2">NTC</text>
<text x="269.7" y="225.2">10 kΩ</text>
<text x="270.8" y="227.8">R99</text>
<text x="285.5" y="225.2">10 kΩ</text>
<text x="286" y="222.7">R100</text>
<text x="107.2" y="230.8">C104</text>
<text x="107.2" y="233.4">0.1</text>
<text x="111.2" y="233.4">µF</text>
<text x="161" y="228.5">47 µF</text>
<text x="168.4" y="229.6">10 µF</text>
<text x="169.4" y="232.4">CBATT2</text>
<text x="199.4" y="232.4">L3</text>
<text x="219.9" y="228.3">*STAT</text>
<text x="219.9" y="230.8">*ACOK</text>
<text x="219.9" y="233.4">BATT</text>
<text x="239.7" y="233.4">AGND</text>
<text x="241" y="230.8">VCC</text>
<text x="283.9" y="230.3">C101</text>
<text x="284.7" y="232.1">1 µF</text>
<text x="70.3" y="234.6">GND</text>
<text x="103.3" y="238.5">GND</text>
<text x="156.7" y="234.6">GND</text>
<text x="191.1" y="238.5">R94</text>
<text x="197.5" y="234.1">10 µH</text>
<text x="219.9" y="235.9">SW</text>
<text x="219.9" y="238.5">BST</text>
<text x="240.2" y="238.5">CELL</text>
<text x="242.3" y="235.9">VB</text>
<text x="260.2" y="237.9">64.9 kΩ</text>
<text x="271" y="239.7">GND</text>
<text x="189.6" y="240.7">20 mΩ</text>
<text x="204.7" y="244.8">100 nF</text>
<text x="205.7" y="242.3">C100</text>
<text x="219.9" y="241">CSP</text>
<text x="259.4" y="245.8">0 Ω</text>
<text x="262.2" y="240.5">R96</text>
<text x="259.6" y="247.6">R97</text>
<text x="254.5" y="255">GND</text>
<text x="142.7" y="258.8">GND</text>
</g>
<g font-size="1.3">
<text x="119.3" y="45.6">OUT_VLIM10</text>
<text x="73.6" y="54.5">LIPO CHRG PWR</text>
<text x="342" y="68.5">IN</text>
<text x="321.7" y="83.7">IN</text>
<text x="194" y="85">LIPO CHRG PWR</text>
<text x="299.7" y="95.1">VLIM</text>
<text x="69.6" y="109.1">LIPO CHRG PWR</text>
<text x="158.7" y="109.1">OUT_VLIM</text>
<text x="329.6" y="163.7">VLIM</text>
<text x="342.8" y="163.7">OUT_VLIM</text>
<text x="105.3" y="175.1">OUT_VLIM10</text>
<text x="72.4" y="214.5">LIPO CHRG PWR2</text>
<text x="255.2" y="214.5">VLIM</text>
<text x="144.8" y="228.5">OUT_VLIM</text>
<text x="172.5" y="234.8">LIPO CHRG PWR2</text>
<text x="73.4" y="241.2">LIPO CHRG PWR2</text>
</g>
<g font-size="1.3" fill="#848400">
<text x="301.2" y="92.4">ACOK</text>
<text x="301.2" y="110.2">STAT</text>
<text x="351.1" y="172.4">CHG_DIS</text>
<text x="205" y="228.3">STAT2</text>
<text x="205.4" y="230.8">ACOK</text>
</g>
<g font-size="1.3" fill="#a1a1a1">
<text x="225.5" y="100.8">36 kΩ</text>
<text x="90.5" y="107.4">1 kΩ</text>
<text x="91" y="105.1">R86</text>
<text x="225.4" y="103.1">R81</text>
<text x="130.1" y="109.1">1</text>
<text x="133.6" y="110.2">VDD</text>
<text x="149.6" y="110.2">OUT</text>
<text x="155.5" y="109.1">8</text>
<text x="130.1" y="114.2">2</text>
<text x="130.1" y="119.2">3</text>
<text x="133.6" y="115.3">V5</text>
<text x="130.1" y="124.3">4</text>
<text x="133.6" y="120.3">V4</text>
<text x="133.6" y="125.4">V3</text>
<text x="130.1" y="129.4">5</text>
<text x="133.6" y="130.5">V2</text>
<text x="149.7" y="130.5">VSS</text>
<text x="155.5" y="129.4">7</text>
<text x="130.1" y="134.5">6</text>
<text x="133.6" y="135.6">V1</text>
<text x="149.6" y="135.6">PAD</text>
<text x="155.5" y="134.5">9</text>
<text x="116.1" y="228.5">1</text>
<text x="116.1" y="233.5">2</text>
<text x="119.6" y="229.6">VDD</text>
<text x="135.6" y="229.6">OUT</text>
<text x="141.5" y="228.5">8</text>
<text x="91.8" y="239.5">1 kΩ</text>
<text x="92.3" y="237.2">R87</text>
<text x="116.1" y="238.6">3</text>
<text x="119.6" y="234.6">V5</text>
<text x="119.6" y="239.7">V4</text>
<text x="116.1" y="243.7">4</text>
<text x="119.6" y="244.8">V3</text>
<text x="116.1" y="248.8">5</text>
<text x="119.6" y="249.9">V2</text>
<text x="135.7" y="249.9">VSS</text>
<text x="141.5" y="248.8">7</text>
<text x="248.2" y="249.1">R95</text>
<text x="248.4" y="246.8">36 kΩ</text>
<text x="116.1" y="253.9">6</text>
<text x="119.6" y="255">V1</text>
<text x="135.6" y="255">PAD</text>
<text x="141.5" y="253.9">9</text>
</g>
</svg>
